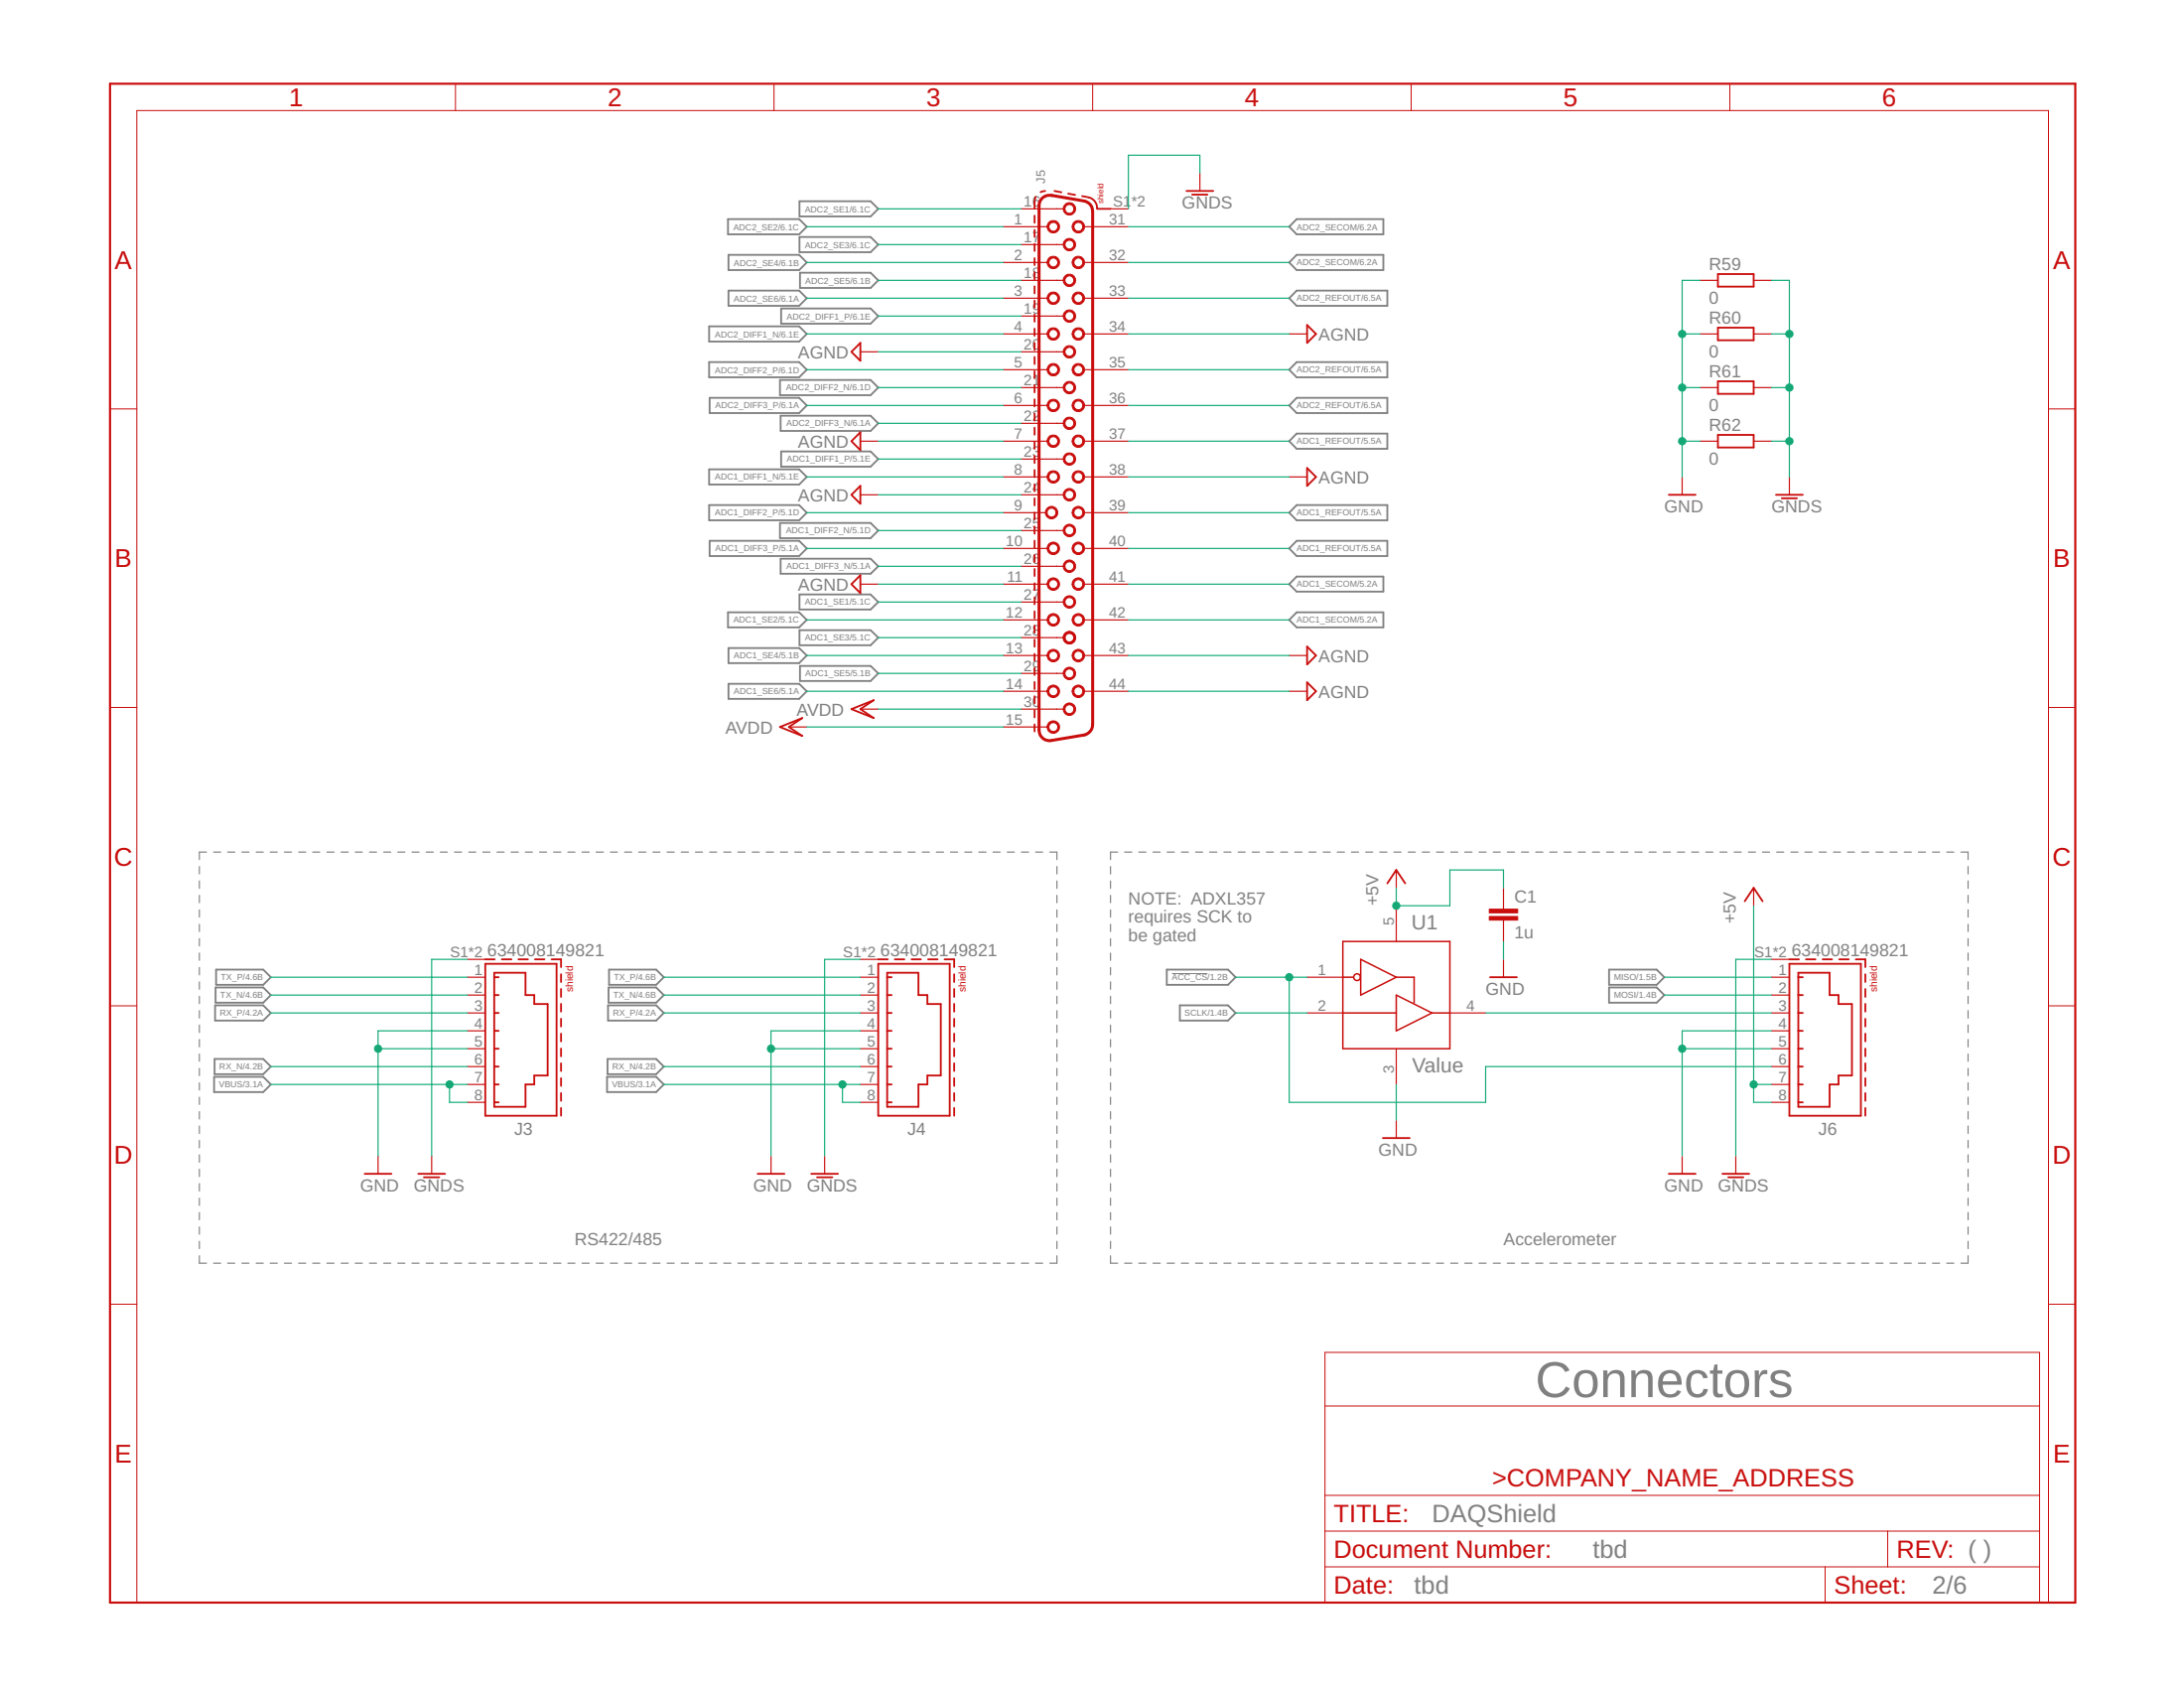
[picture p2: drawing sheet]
<svg xmlns="http://www.w3.org/2000/svg" width="279mm" height="216mm" viewBox="0 0 279 216" stroke-linecap="round" stroke-linejoin="round" font-family="sans-serif">
<g fill="none" stroke="#808080" stroke-width=".15">
<path d="M25.5 110.8v1M25.5 112.7v.9M25.5 114.5v1M25.5 116.4v.9M25.5 118.2v.9M26.4 109h-.9v.9M27.3 109h.9M29.1 109h.9M30.9 109h1M32.8 109h.9M34.6 109h.9M36.4 109h.9"/>
<path d="M38.2 109h.9M40 109h.9M41.8 109h.9M43.6 109h1M45.4 109h1M47.3 109h.9M49.1 109h.9M50.9 109h.9M52.7 109h.9M54.5 109h.9M56.3 109h.9M58.1 109h1"/>
<path d="M60 109h.9M61.8 109h.9M63.6 109h.9M65.4 109h.9M67.2 109h.9M69 109h.9M70.8 109h1M72.6 109h1M74.5 109h.9M76.3 109h.9M78.1 109h.9M79.9 109h.9"/>
<path d="M81.7 109h.9M83.5 109h.9M85.3 109h1M87.1 109h1M89 109h.9M90.8 109h.9M92.6 109h.9M94.4 109h.9M96.2 109h.9M98 109h1M99.8 109h1M101.7 109h.9"/>
<path d="M103.5 109h.9M105.3 109h.9M107.1 109h.9M108.9 109h.9M110.7 109h.9M112.5 109h1M114.3 109h1M116.2 109h.9M118 109h.9M119.8 109h.9M121.6 109h.9M123.4 109h.9"/>
<path d="M125.2 109h1M127 109h1M128.9 109h.9M130.7 109h.9M132.5 109h.9M134.3 109h.9v.9M135.2 110.8v1M135.2 112.7v.9M135.2 114.5v1M135.2 116.4v.9M135.2 118.2v.9M142.1 110.8v1"/>
<path d="M142.1 112.7v.9M142.1 114.5v1M142.1 116.4v.9M142.1 118.2v.9M143 109h-.9v.9M143.9 109h.9M145.7 109h.9M147.5 109h.9M149.3 109h.9M151.1 109h.9M153 109h.9M154.7 109h1"/>
<path d="M156.6 109h.9M158.4 109h.9M160.2 109h.9M162 109h.9M163.8 109h.9M165.6 109h1M167.4 109h1M169.3 109h.9M171.1 109h.9M172.9 109h.9M174.7 109h.9M176.5 109h.9"/>
<path d="M178.3 109h.9M180.1 109h1M181.9 109h1M183.8 109h.9M185.6 109h.9M187.4 109h.9M189.2 109h.9M191 109h.9M192.8 109h1M194.6 109h1M196.5 109h.9M198.3 109h.9"/>
<path d="M200.1 109h.9M201.9 109h.9M203.7 109h.9M205.5 109h.9M207.3 109h1M209.1 109h1M211 109h.9M212.8 109h.9M214.6 109h.9M216.4 109h.9M218.2 109h.9M220 109h.9"/>
<path d="M221.8 109h1M223.7 109h.9M225.5 109h.9M227.3 109h.9M229.1 109h.9M230.9 109h.9M232.7 109h.9M234.5 109h1M236.3 109h1M238.2 109h.9M240 109h.9M241.8 109h.9"/>
<path d="M243.6 109h.9M245.4 109h.9M247.2 109h.9M249 109h1M250.9 109h.9v.9M251.8 110.8v1M251.8 112.7v.9M251.8 114.5v1M251.8 116.4v.9M251.8 118.2v.9M25.5 120.1v.9M25.5 121.9v.9"/>
<path d="M25.5 123.7v1M25.5 125.6v.9M25.5 127.4v1M25.5 129.3v.9M25.5 131.1v1M25.5 132.9v1M25.5 134.8v.9M25.5 136.7v.9M25.5 138.5v.9M135.2 120.1v.9M135.2 121.9v.9M135.2 123.7v1"/>
<path d="M135.2 125.6v.9M135.2 127.4v1M135.2 129.3v.9M135.2 131.1v1M135.2 132.9v1M135.2 134.8v.9M135.2 136.7v.9M135.2 138.5v.9M142.1 120.1v.9M142.1 121.9v.9M142.1 123.7v1M142.1 125.6v.9"/>
<path d="M142.1 127.4v1M142.1 129.3v.9M142.1 131.1v1M142.1 132.9v1M142.1 134.8v.9M142.1 136.7v.9M142.1 138.5v.9M251.8 120.1v.9M251.8 121.9v.9M251.8 123.7v1M251.8 125.6v.9M251.8 127.4v1"/>
<path d="M251.8 129.3v.9M251.8 131.1v1M251.8 132.9v1M251.8 134.8v.9M251.8 136.7v.9M251.8 138.5v.9M25.5 140.3v1M25.5 142.2v.9M25.5 144v1M25.5 145.9v.9M25.5 147.7v1M25.5 149.5v1"/>
<path d="M25.5 151.4v.9M25.5 153.2v1M25.5 155.1v.9M25.5 156.9v1M25.5 158.8v.9M135.2 140.3v1M135.2 142.2v.9M135.2 144v1M135.2 145.9v.9M135.2 147.7v1M135.2 149.5v1M135.2 151.4v.9"/>
<path d="M135.2 153.2v1M135.2 155.1v.9M135.2 156.9v1M135.2 158.8v.9M142.1 140.3v1M142.1 142.2v.9M142.1 144v1M142.1 145.9v.9M142.1 147.7v1M142.1 149.5v1M142.1 151.4v.9M142.1 153.2v1"/>
<path d="M142.1 155.1v.9M142.1 156.9v1M142.1 158.8v.9M251.8 140.3v1M251.8 142.2v.9M251.8 144v1M251.8 145.9v.9M251.8 147.7v1M251.8 149.5v1M251.8 151.4v.9M251.8 153.2v1M251.8 155.1v.9"/>
<path d="M251.8 156.9v1M251.8 158.8v.9M25.5 160.6v1h.9M27.3 161.6h.9M29.1 161.6h.9M30.9 161.6h1M32.8 161.6h.9M34.6 161.6h.9M36.4 161.6h.9M38.2 161.6h.9M40 161.6h.9M41.8 161.6h.9"/>
<path d="M43.6 161.6h1M45.4 161.6h1M47.3 161.6h.9M49.1 161.6h.9M50.9 161.6h.9M52.7 161.6h.9M54.5 161.6h.9M56.3 161.6h.9M58.1 161.6h1M60 161.6h.9M61.8 161.6h.9M63.6 161.6h.9"/>
<path d="M65.4 161.6h.9M67.2 161.6h.9M69 161.6h.9M70.8 161.6h1M72.6 161.6h1M74.5 161.6h.9M76.3 161.6h.9M78.1 161.6h.9M79.9 161.6h.9M81.7 161.6h.9M83.5 161.6h.9M85.3 161.6h1"/>
<path d="M87.1 161.6h1M89 161.6h.9M90.8 161.6h.9M92.6 161.6h.9M94.4 161.6h.9M96.2 161.6h.9M98 161.6h1M99.8 161.6h1M101.7 161.6h.9M103.5 161.6h.9M105.3 161.6h.9M107.1 161.6h.9"/>
<path d="M108.9 161.6h.9M110.7 161.6h.9M112.5 161.6h1M114.3 161.6h1M116.2 161.6h.9M118 161.6h.9M119.8 161.6h.9M121.6 161.6h.9M123.4 161.6h.9M125.2 161.6h1M127 161.6h1M128.9 161.6h.9"/>
<path d="M130.7 161.6h.9M132.5 161.6h.9M135.2 160.6v1h-.9M142.1 160.6v1h.9M143.9 161.6h.9M145.7 161.6h.9M147.5 161.6h.9M149.3 161.6h.9M151.1 161.6h.9M153 161.6h.9M154.7 161.6h1M156.6 161.6h.9"/>
<path d="M158.4 161.6h.9M160.2 161.6h.9M162 161.6h.9M163.8 161.6h.9M165.6 161.6h1M167.4 161.6h1M169.3 161.6h.9M171.1 161.6h.9M172.9 161.6h.9M174.7 161.6h.9M176.5 161.6h.9M178.3 161.6h.9"/>
<path d="M180.1 161.6h1M181.9 161.6h1M183.8 161.6h.9M185.6 161.6h.9M187.4 161.6h.9M189.2 161.6h.9M191 161.6h.9M192.8 161.6h1M194.6 161.6h1M196.5 161.6h.9M198.3 161.6h.9M200.1 161.6h.9"/>
<path d="M201.9 161.6h.9M203.7 161.6h.9M205.5 161.6h.9M207.3 161.6h1M209.1 161.6h1M211 161.6h.9M212.8 161.6h.9M214.6 161.6h.9M216.4 161.6h.9M218.2 161.6h.9M220 161.6h.9M221.8 161.6h1"/>
<path d="M223.7 161.6h.9M225.5 161.6h.9M227.3 161.6h.9M229.1 161.6h.9M230.9 161.6h.9M232.7 161.6h.9M234.5 161.6h1M236.3 161.6h1M238.2 161.6h.9M240 161.6h.9M241.8 161.6h.9M243.6 161.6h.9"/>
<path d="M245.4 161.6h.9M247.2 161.6h.9M249 161.6h1M251.8 160.6v1h-.9"/>
</g>
<g fill="none" stroke="#808080" stroke-width=".23">
<path d="M93.1 28h9.1l1 1-1 1h-9.1zM93.2 32.6h9l1 1-1 .9h-9zM93.2 37.2h9l1 .9-1 1h-9zM99.9 39.5h11.5l1 .9-1 1h-11.5zM102.3 25.7h9.1l1 1-1 1h-9.1zM102.3 30.3h9.1l1 1-1 1h-9.1zM102.3 34.9h9.1l1 1-1 .9h-9.1zM165.9 28h11.1v2h-11.1l-1-1zM165.9 32.6h11.1v1.9h-11.1l-1-.9zM165.9 37.2h11.6v1.9h-11.6l-1-1zM90.7 46.3h11.5l1 1-1 1h-11.5zM90.7 41.7h11.5l1 1-1 1h-11.5z"/>
<path d="M90.8 50.9h11.4l1 1-1 .9h-11.4zM99.8 48.6h11.6l1 1-1 .9h-11.6zM99.9 53.2h11.5l1 .9-1 1h-11.5zM99.9 57.7h11.5l1 1-1 1h-11.5zM165.9 46.3h11.6v2h-11.6l-1-1zM165.9 50.9h11.6v1.9h-11.6l-1-.9zM165.9 55.5h11.6v1.9h-11.6l-1-1zM90.7 60h11.5l1 1-1 1h-11.5zM90.7 64.6h11.5l1 1-1 .9h-11.5zM90.8 69.2h11.4l1 .9-1 1h-11.4zM93.1 78.3h9.1l1 1-1 .9h-9.1zM99.8 66.9h11.6l1 1-1 .9h-11.6z"/>
<path d="M99.9 71.5h11.5l1 .9-1 1h-11.5zM102.3 76h9.1l1 1-1 1h-9.1zM165.9 78.3h11.1v1.9h-11.1l-1-.9zM165.9 73.7h11.1v2h-11.1l-1-1zM165.9 69.2h11.6v1.9h-11.6l-1-1zM165.9 64.6h11.6v1.9h-11.6l-1-.9zM93.2 87.5h9l1 .9-1 1h-9zM93.2 82.9h9l1 .9-1 1h-9zM102.3 80.6h9.1l1 1-1 .9h-9.1zM102.3 85.2h9.1l1 .9-1 1h-9.1zM27.4 137.7h6.3l.9 1-.9 1h-6.3zM27.5 135.4h6.2l.9 1-.9 1h-6.2z"/>
<path d="M27.5 128.6h6.2l.9 1-.9 .9h-6.2zM27.6 126.3h6.1l.9 1-.9 .9h-6.1zM27.6 124h6.1l.9 1-.9 1h-6.1zM77.7 137.7h6.2l1 1-1 1h-6.2zM77.7 135.4h6.2l1 1-1 1h-6.2zM77.8 128.6h6.1l1 1-1 .9h-6.1zM77.9 126.3h6l1 1-1 .9h-6zM77.9 124h6l1 1-1 1h-6zM149.3 124h7.8l1 1-1 1h-7.8zM150.9 128.6h6.2l1 1-1 .9h-6.2zM205.8 124h6.1l1 1-1 1h-6.1zM205.8 126.3h6.1l1 1-1 .9h-6.1z"/>
</g>
<path d="M149.9 124.5h4.6" fill="none" stroke="#808080" stroke-width=".13"/>
<g fill="none" stroke="#c90d0c" stroke-width=".23">
<path d="M132.4 27.6v.9M132.4 29.4v.9M132.4 31.2v.9M132.4 33v.9M132.4 34.8v.9M132.4 36.6v.9M132.4 38.4v.9M132.5 25.2l-.1 .6v.9M133.7 24.4l-.6 .2M134.9 24.4l.9 .2M136.7 24.8l.8 .1M138.4 25.1a1.68 1.68 0 0 1 2 1.5v.1"/>
<path d="M140.4 26.7h1.7M151.8 24.4h3.4M152.5 24.9h2M219.8 35.1h4.5v1.6h-4.5zM110.1 43.9v2.2l-1.2-1.1zM110.1 55.3v2.3l-1.2-1.2zM132.4 40.2v.9M132.4 42v.9M132.4 43.9v.9M132.4 45.7v.9M132.4 47.5v.9M132.4 49.3v.9"/>
<path d="M132.4 51.1v.9M132.4 52.9v.9M132.4 54.7v.9M132.4 56.5v.9M132.4 58.3v.9M167.2 41.6l1.2 1.1-1.2 1.2zM167.2 59.9l1.2 1.1-1.2 1.1zM219.8 41.9h4.5v1.6h-4.5zM219.8 48.8h4.5v1.6h-4.5zM219.8 55.6h4.5v1.6h-4.5zM110.1 62.1v2.3l-1.2-1.1zM110.1 73.6v2.3l-1.2-1.2z"/>
<path d="M132.4 60.1v.9M132.4 61.9v.9M132.4 63.7v.9M132.4 65.6v.8M132.4 67.4v.9M132.4 69.2v.9M132.4 71v.9M132.4 72.8v.9M132.4 74.6v.9M132.4 76.4v.9M132.4 78.2v.9M213.5 63.3h3.4"/>
<path d="M227.2 63.3h3.4M227.9 63.7h2M99.8 93l2.8-1.2-1.7 1.2 1.7 1.1zM108.9 90.7l2.9-1.1-1.7 1.1 1.7 1.1zM132.4 80v.9M132.4 81.8v.9M132.4 83.6v.9M132.4 85.4v.9M132.4 87.2v.9M132.4 89v1M132.4 90.8v1M132.4 92.6v1"/>
<path d="M167.2 82.7l1.2 1.1-1.2 1.2zM167.2 87.3l1.2 1.1-1.2 1.2zM177.5 113l1.1-1.7 1.2 1.7M223.2 115.3l1.1-1.7 1.2 1.7M62.1 122.7h1.2M62.1 123.3h9.1v19.4h-9.1zM63.2 124.4h4v2.9h1.1v1.1h1.8v9.2h-1.8v1.1h-1.1v2.9h-4zM63.2 138.7h.6M63.2 127.3h.6M63.2 136.4h.6M63.2 134.1h.6M63.2 131.8h.6"/>
<path d="M63.2 129.6h.6M63.2 125h.6M64.2 122.7h1.2M66.3 122.7h1.2M68.4 122.7h1.3M70.6 122.7h1.2v1M71.8 124.6v1M71.8 126.5v1M71.8 128.4v1M71.8 130.3v1M71.8 132.2v1M71.8 134.1v1"/>
<path d="M71.8 136v1M71.8 137.9v1M71.8 139.8v1M112.4 122.7h1.2M112.4 123.3h9.1v19.4h-9.1zM113.5 124.4h4v2.9h1.1v1.1h1.8v9.2h-1.8v1.1h-1.1v2.9h-4zM113.5 138.7h.6M113.5 127.3h.6M113.5 136.4h.6M113.5 134.1h.6M113.5 131.8h.6M113.5 129.6h.6"/>
<path d="M113.5 125h.6M114.5 122.7h1.2M116.6 122.7h1.2M118.7 122.7h1.3M120.8 122.7h1.3v1M122.1 124.6v1M122.1 126.5v1M122.1 128.4v1M122.1 130.3v1M122.1 132.2v1M122.1 134.1v1M122.1 136v1"/>
<path d="M122.1 137.9v1M122.1 139.8v1M190.6 125h3.5M228.9 122.7h1.2M228.9 123.3h9.2v19.4h-9.2zM230.1 124.4h4v2.9h1.1v1.1h1.7v9.2h-1.7v1.1h-1.1v2.9h-4zM230.1 138.7h.5M230.1 127.3h.5M230.1 136.4h.5M230.1 134.1h.5M230.1 131.8h.5M230.1 129.6h.5"/>
<path d="M230.1 125h.5M231 122.7h1.3M233.2 122.7h1.2M235.3 122.7h1.2M237.4 122.7h1.2v1M238.6 124.6v1M238.6 126.5v1M238.6 128.4v1M238.6 130.3v1M238.6 132.2v1M238.6 134.1v1M238.6 136v1"/>
<path d="M238.6 137.9v1M238.6 139.8v1M46.7 150.1h3.4M53.5 150.1h3.4M54.2 150.6h2M63.2 141h.6M71.8 141.7v1M96.9 150.1h3.5M103.8 150.1h3.4M104.5 150.6h2M113.5 141h.6M122.1 141.7v1"/>
<path d="M176.9 145.6h3.4M213.5 150.1h3.4M220.3 150.1h3.5M221.1 150.6h1.9M230.1 141h.5M238.6 141.7v1"/>
</g>
<g fill="none" stroke="#c90d0c" stroke-width=".15">
<path d="M128.4 29h5.6M128.4 33.6h5.6M128.4 38.1h5.6M130.6 26.7h5.5M130.6 31.3h5.5M130.6 35.9h5.5M138.7 29h5.7M138.7 33.6h5.7M138.7 38.1h5.7M142.1 26.7h2.3M153.5 22.1v2.3M217.5 35.9h2.3"/>
<path d="M224.3 35.9h2.3M110.1 56.4h2.3M110.1 45h2.3M128.4 42.7h5.6M128.4 47.3h5.6M128.4 51.9h5.6M128.4 56.4h5.6M130.6 40.4h5.5M130.6 45h5.5M130.6 49.6h5.5M130.6 54.1h5.5M130.6 58.7h5.5"/>
<path d="M138.7 42.7h5.7M138.7 47.3h5.7M138.7 51.9h5.7M138.7 56.4h5.7M164.9 42.7h2.3M217.5 42.7h2.3M217.5 56.4h2.3M217.5 49.6h2.3M224.3 42.7h2.3M224.3 56.4h2.3M224.3 49.6h2.3M110.1 74.7h2.3"/>
<path d="M110.1 63.3h2.3M128.4 61h5.6M128.4 65.6h5.5M128.4 70.1h5.6M128.4 74.7h5.6M128.4 79.3h5.6M130.6 63.3h5.5M130.6 67.9h5.5M130.6 72.4h5.5M130.6 77h5.5M138.7 61h5.7M138.7 65.6h5.7"/>
<path d="M138.7 70.1h5.7M138.7 74.7h5.7M138.7 79.3h5.7M164.9 61h2.3M215.2 61v2.3M228.9 61v2.3M100.9 93h2.3M110.1 90.7h2.3M128.4 83.8h5.6M128.4 88.4h5.6M128.4 93h5.6M130.6 81.6h5.5"/>
<path d="M130.6 86.1h5.5M130.6 90.7h5.5M138.7 83.8h5.7M138.7 88.4h5.7M164.9 83.8h2.3M164.9 88.4h2.3M178.6 111.3v2.3M178.6 115.8v4.6M192.3 113.6v2.7M192.3 117.7v2.7M224.3 113.6v2.2M59.8 125h2.3"/>
<path d="M59.8 127.3h2.3M59.8 129.6h2.3M59.8 131.8h2.3M59.8 134.1h2.3M59.8 136.4h2.3M59.8 138.7h2.3M59.8 122.7h2.3M110.1 125h2.3M110.1 127.3h2.3M110.1 129.6h2.3M110.1 131.8h2.3M110.1 134.1h2.3"/>
<path d="M110.1 136.4h2.3M110.1 138.7h2.3M110.1 122.7h2.3M167.2 125h4.6M167.2 129.6h4.6M178.6 134.1v4.6M185.5 129.6h4.6M192.3 122.7v2.3M226.6 125h2.3M226.6 127.3h2.3M226.6 129.6h2.3M226.6 131.8h2.3"/>
<path d="M226.6 134.1h2.3M226.6 136.4h2.3M226.6 138.7h2.3M226.6 122.7h2.3M48.4 147.8v2.3M55.2 147.8v2.3M59.8 141h2.3M98.6 147.8v2.3M105.5 147.8v2.3M110.1 141h2.3M178.6 143.3v2.3M215.2 147.8v2.3"/>
<path d="M222.1 147.8v2.3M226.6 141h2.3"/>
</g>
<path d="M14.1 10.7h251.4v194.3h-251.4z" fill="none" stroke="#c90d0c" stroke-width=".28"/>
<g fill="none" stroke="#c90d0c" stroke-width=".13">
<path d="M58.3 10.7v3.4M99 10.7v3.4M139.8 10.7v3.4M180.5 10.7v3.4M221.3 10.7v3.4M14.1 52.3h3.4M262.1 52.3h3.4M14.1 90.5h3.4M262.1 90.5h3.4M14.1 128.7h3.4M262.1 128.7h3.4M14.1 166.8h3.4"/>
<path d="M169.5 173h91.4v32h-91.4zM169.5 179.8h91.4M262.1 166.8h3.4M169.5 195.8h91.4M169.5 191.3h91.4M241.5 195.8v4.6M17.5 205v-190.9h244.6v190.9M169.5 200.4h91.4M233.5 200.4v4.6"/>
</g>
<path d="M133.2 25.5a1.39 1.39 0 0 1 1.4-.5l4.1 .7a1.34 1.34 0 0 1 1.1 1.3v65.7a1.39 1.39 0 0 1-1.1 1.3l-4.1 .7a1.34 1.34 0 0 1-1.7-1.3v-67.1l.2-.6z" fill="none" stroke="#c90d0c" stroke-width=".38"/>
<g fill="#c90d0c" stroke="#c90d0c" stroke-width=".13">
<path d="M134.1 28.5a.81 .81 0 0 1 1.3 .1 .81 .81 0 0 1-.4 1.2 .81 .81 0 0 1-1.1-.8h.3a.57 .57 0 0 1 .8-.6 .57 .57 0 0 1 .2 1 .57 .57 0 0 1-1-.2v-.2h-.3z" fill-rule="evenodd"/>
<path d="M134.1 33.1a.81 .81 0 0 1 1.3 0 .81 .81 0 0 1-.4 1.3 .81 .81 0 0 1-1.1-.8h.3a.57 .57 0 0 1 .8-.6 .57 .57 0 0 1 .2 .9 .57 .57 0 0 1-1-.1v-.2h-.3z" fill-rule="evenodd"/>
<path d="M134.1 37.6a.81 .81 0 0 1 1.3 .1 .81 .81 0 0 1-.4 1.2 .81 .81 0 0 1-1.1-.8h.3a.57 .57 0 0 1 .8-.5 .57 .57 0 0 1 .2 .9 .57 .57 0 0 1-1-.2v-.2h-.3z" fill-rule="evenodd"/>
<path d="M134.1 60.5a.81 .81 0 0 1 1.3 0 .81 .81 0 0 1-.4 1.3 .81 .81 0 0 1-1.1-.8h.3a.57 .57 0 0 1 .8-.6 .57 .57 0 0 1 .2 1 .57 .57 0 0 1-1-.2v-.2h-.3z" fill-rule="evenodd"/>
<path d="M136.2 26.2a.8 .8 0 0 1 1.3 .1 .8 .8 0 0 1-.5 1.2 .8 .8 0 0 1-1-.8h.2a.57 .57 0 0 1 .8-.6 .57 .57 0 0 1 .2 1 .57 .57 0 0 1-.9-.2l-.1-.2h-.2z" fill-rule="evenodd"/>
<path d="M136.2 30.8a.8 .8 0 0 1 1.3 .1 .8 .8 0 0 1-.5 1.2 .8 .8 0 0 1-1-.8h.2a.57 .57 0 0 1 .8-.6 .57 .57 0 0 1 .2 1 .57 .57 0 0 1-.9-.2l-.1-.2h-.2z" fill-rule="evenodd"/>
<path d="M136.2 35.3a.8 .8 0 0 1 1.3 .1 .8 .8 0 0 1-.5 1.2 .8 .8 0 0 1-1-.7h.2a.57 .57 0 0 1 .8-.6 .57 .57 0 0 1 .2 .9 .57 .57 0 0 1-.9-.2l-.1-.1h-.2z" fill-rule="evenodd"/>
<path d="M136.2 39.9a.8 .8 0 0 1 1.3 .1 .8 .8 0 0 1-.5 1.2 .8 .8 0 0 1-1-.8h.2a.57 .57 0 0 1 .8-.5 .57 .57 0 0 1 .2 .9 .57 .57 0 0 1-.9-.2l-.1-.2h-.2z" fill-rule="evenodd"/>
<path d="M134.1 55.9a.81 .81 0 0 1 1.3 .1 .81 .81 0 0 1-.4 1.2 .81 .81 0 0 1-1.1-.8h.3a.57 .57 0 0 1 .8-.5 .57 .57 0 0 1 .2 .9 .57 .57 0 0 1-1-.2v-.2h-.3z" fill-rule="evenodd"/>
<path d="M134.1 51.4a.81 .81 0 0 1 1.3 0 .81 .81 0 0 1-.4 1.2 .81 .81 0 0 1-1.1-.7h.3a.57 .57 0 0 1 .8-.6 .57 .57 0 0 1 .2 .9 .57 .57 0 0 1-1-.2v-.1h-.3z" fill-rule="evenodd"/>
<path d="M134.1 46.8a.81 .81 0 0 1 1.3 .1 .81 .81 0 0 1-.4 1.2 .81 .81 0 0 1-1.1-.8h.3a.57 .57 0 0 1 .8-.6 .57 .57 0 0 1 .2 1 .57 .57 0 0 1-1-.2v-.2h-.3z" fill-rule="evenodd"/>
<path d="M134.1 42.2a.81 .81 0 0 1 1.3 .1 .81 .81 0 0 1-.4 1.2 .81 .81 0 0 1-1.1-.8h.3a.57 .57 0 0 1 .8-.5 .57 .57 0 0 1 .2 .9 .57 .57 0 0 1-1-.2v-.2h-.3z" fill-rule="evenodd"/>
<path d="M136.2 44.5a.8 .8 0 0 1 1.3 .1 .8 .8 0 0 1-.5 1.2 .8 .8 0 0 1-1-.8h.2a.57 .57 0 0 1 .8-.6 .57 .57 0 0 1 .2 1 .57 .57 0 0 1-.9-.2l-.1-.2h-.2z" fill-rule="evenodd"/>
<path d="M136.2 49.1a.8 .8 0 0 1 1.3 0 .8 .8 0 0 1-.5 1.2 .8 .8 0 0 1-1-.7h.2a.57 .57 0 0 1 .8-.6 .57 .57 0 0 1 .2 .9 .57 .57 0 0 1-.9-.1l-.1-.2h-.2z" fill-rule="evenodd"/>
<path d="M136.2 53.6a.8 .8 0 0 1 1.3 .1 .8 .8 0 0 1-.5 1.2 .8 .8 0 0 1-1-.8h.2a.57 .57 0 0 1 .8-.5 .57 .57 0 0 1 .2 .9 .57 .57 0 0 1-.9-.2l-.1-.2h-.2z" fill-rule="evenodd"/>
<path d="M136.2 58.2a.8 .8 0 0 1 1.3 .1 .8 .8 0 0 1-.4 1.2 .8 .8 0 0 1-1.1-.8h.2a.57 .57 0 0 1 .8-.5 .57 .57 0 0 1 .2 .9 .57 .57 0 0 1-.9-.2l-.1-.2h-.2z" fill-rule="evenodd"/>
<path d="M136.2 62.8a.8 .8 0 0 1 1.3 0 .8 .8 0 0 1-.4 1.2 .8 .8 0 0 1-1.1-.7h.2a.58 .58 0 0 1 .8-.6 .58 .58 0 0 1 .2 1 .58 .58 0 0 1-.9-.2l-.1-.2h-.2z" fill-rule="evenodd"/>
<path d="M137.3 60.5a.8 .8 0 0 1 1.3 0 .8 .8 0 0 1-.4 1.2 .8 .8 0 0 1-1-.7h.2a.57 .57 0 0 1 .7-.6 .57 .57 0 0 1 .3 1 .57 .57 0 0 1-1-.2v-.2h-.2z" fill-rule="evenodd"/>
<path d="M137.3 55.9a.8 .8 0 0 1 1.3 .1 .8 .8 0 0 1-.4 1.2 .8 .8 0 0 1-1-.8h.2a.57 .57 0 0 1 .7-.5 .57 .57 0 0 1 .3 .9 .57 .57 0 0 1-1-.2v-.2h-.2z" fill-rule="evenodd"/>
<path d="M137.3 51.4a.8 .8 0 0 1 1.3 0 .8 .8 0 0 1-.4 1.2 .8 .8 0 0 1-1-.7h.2a.57 .57 0 0 1 .7-.6 .57 .57 0 0 1 .3 .9 .57 .57 0 0 1-1-.2v-.1h-.2z" fill-rule="evenodd"/>
<path d="M137.3 46.8a.8 .8 0 0 1 1.3 0 .8 .8 0 0 1-.4 1.2 .8 .8 0 0 1-1-.7h.2a.57 .57 0 0 1 .7-.6 .57 .57 0 0 1 .3 1 .57 .57 0 0 1-1-.2v-.2h-.2z" fill-rule="evenodd"/>
<path d="M137.3 28.5a.8 .8 0 0 1 1.3 0 .8 .8 0 0 1-.4 1.2 .8 .8 0 0 1-1-.7h.2a.57 .57 0 0 1 .7-.6 .57 .57 0 0 1 .3 1 .57 .57 0 0 1-1-.2v-.2h-.2z" fill-rule="evenodd"/>
<path d="M137.3 33.1a.8 .8 0 0 1 1.3 0 .8 .8 0 0 1-.4 1.2 .8 .8 0 0 1-1-.7h.2a.57 .57 0 0 1 .7-.6 .57 .57 0 0 1 .3 .9 .57 .57 0 0 1-1-.1v-.2h-.2z" fill-rule="evenodd"/>
<path d="M137.3 42.2a.8 .8 0 0 1 1.3 0 .8 .8 0 0 1-.4 1.3 .8 .8 0 0 1-1-.8h.2a.57 .57 0 0 1 .7-.5 .57 .57 0 0 1 .3 .9 .57 .57 0 0 1-1-.2v-.2h-.2z" fill-rule="evenodd"/>
<path d="M134.1 92.5a.81 .81 0 0 1 1.3 .1 .81 .81 0 0 1-.4 1.2 .81 .81 0 0 1-1.1-.8h.3a.58 .58 0 0 1 .8-.6 .58 .58 0 0 1 .2 1 .58 .58 0 0 1-1-.2v-.2h-.3z" fill-rule="evenodd"/>
<path d="M137.3 37.6a.8 .8 0 0 1 1.3 .1 .8 .8 0 0 1-.4 1.2 .8 .8 0 0 1-1-.8h.2a.57 .57 0 0 1 .7-.5 .57 .57 0 0 1 .3 .9 .57 .57 0 0 1-1-.2v-.2h-.2z" fill-rule="evenodd"/>
<path d="M134.1 78.8a.81 .81 0 0 1 1.3 0 .81 .81 0 0 1-.4 1.3 .81 .81 0 0 1-1.1-.8h.3a.58 .58 0 0 1 .8-.6 .58 .58 0 0 1 .2 1 .58 .58 0 0 1-1-.2v-.2h-.3z" fill-rule="evenodd"/>
<path d="M134.1 74.2a.81 .81 0 0 1 1.3 .1 .81 .81 0 0 1-.4 1.2 .81 .81 0 0 1-1.1-.8h.3a.58 .58 0 0 1 .8-.5 .58 .58 0 0 1 .2 .9 .58 .58 0 0 1-1-.2v-.2h-.3z" fill-rule="evenodd"/>
<path d="M134.1 69.6a.81 .81 0 0 1 1.3 .1 .81 .81 0 0 1-.4 1.2 .81 .81 0 0 1-1.1-.8h.3a.58 .58 0 0 1 .8-.5 .58 .58 0 0 1 .2 .9 .58 .58 0 0 1-1-.2v-.2h-.3z" fill-rule="evenodd"/>
<path d="M136.2 67.3a.8 .8 0 0 1 1.3 .1 .8 .8 0 0 1-.4 1.2 .8 .8 0 0 1-1.1-.7h.2a.58 .58 0 0 1 .8-.6 .58 .58 0 0 1 .2 .9 .58 .58 0 0 1-.9-.1l-.1-.2h-.2z" fill-rule="evenodd"/>
<path d="M136.2 71.9a.8 .8 0 0 1 1.3 .1 .8 .8 0 0 1-.4 1.2 .8 .8 0 0 1-1.1-.8h.2a.58 .58 0 0 1 .8-.5 .58 .58 0 0 1 .2 .9 .58 .58 0 0 1-.9-.2l-.1-.2h-.2z" fill-rule="evenodd"/>
<path d="M136.2 76.5a.8 .8 0 0 1 1.3 .1 .8 .8 0 0 1-.5 1.2 .8 .8 0 0 1-1-.8h.2a.58 .58 0 0 1 .8-.6 .58 .58 0 0 1 .2 1 .58 .58 0 0 1-.9-.2l-.1-.2h-.2z" fill-rule="evenodd"/>
<path d="M136.2 81a.8 .8 0 0 1 1.3 .1 .8 .8 0 0 1-.5 1.2 .8 .8 0 0 1-1-.7h.2a.58 .58 0 0 1 .8-.6 .58 .58 0 0 1 .2 1 .58 .58 0 0 1-.9-.2l-.1-.2h-.2z" fill-rule="evenodd"/>
<path d="M137.3 78.8a.8 .8 0 0 1 1.3 0 .8 .8 0 0 1-.4 1.2 .8 .8 0 0 1-1-.7h.2a.58 .58 0 0 1 .8-.6 .58 .58 0 0 1 .2 1 .58 .58 0 0 1-1-.2v-.2h-.2z" fill-rule="evenodd"/>
<path d="M137.3 74.2a.8 .8 0 0 1 1.3 0 .8 .8 0 0 1-.4 1.2 .8 .8 0 0 1-1-.7h.2a.58 .58 0 0 1 .8-.5 .58 .58 0 0 1 .2 .9 .58 .58 0 0 1-1-.2v-.2h-.2z" fill-rule="evenodd"/>
<path d="M137.3 69.6a.8 .8 0 0 1 1.3 0 .8 .8 0 0 1-.4 1.3 .8 .8 0 0 1-1-.8h.2a.58 .58 0 0 1 .8-.5 .58 .58 0 0 1 .2 .9 .58 .58 0 0 1-1-.2v-.2h-.2z" fill-rule="evenodd"/>
<path d="M133.9 65a.8 .8 0 0 1 1.3 .1 .8 .8 0 0 1-.4 1.2 .8 .8 0 0 1-1.1-.7h.2a.58 .58 0 0 1 .8-.6 .58 .58 0 0 1 .2 .9 .58 .58 0 0 1-.9-.1l-.1-.2h-.2z" fill-rule="evenodd"/>
<path d="M134.1 87.9a.81 .81 0 0 1 1.3 .1 .81 .81 0 0 1-.4 1.2 .81 .81 0 0 1-1.1-.8h.3a.58 .58 0 0 1 .8-.5 .58 .58 0 0 1 .2 .9 .58 .58 0 0 1-1-.2v-.2h-.3z" fill-rule="evenodd"/>
<path d="M134.1 83.3a.81 .81 0 0 1 1.3 .1 .81 .81 0 0 1-.4 1.2 .81 .81 0 0 1-1.1-.8h.3a.58 .58 0 0 1 .8-.5 .58 .58 0 0 1 .2 .9 .58 .58 0 0 1-1-.1v-.3h-.3z" fill-rule="evenodd"/>
<path d="M136.2 81a.8 .8 0 0 1 1.3 .1 .8 .8 0 0 1-.5 1.2 .8 .8 0 0 1-1-.7h.2a.58 .58 0 0 1 .8-.6 .58 .58 0 0 1 .2 1 .58 .58 0 0 1-.9-.2l-.1-.2h-.2z" fill-rule="evenodd"/>
<path d="M136.2 85.6a.8 .8 0 0 1 1.3 .1 .8 .8 0 0 1-.5 1.2 .8 .8 0 0 1-1-.8h.2a.58 .58 0 0 1 .8-.5 .58 .58 0 0 1 .2 .9 .58 .58 0 0 1-.9-.2l-.1-.2h-.2z" fill-rule="evenodd"/>
<path d="M136.2 90.2a.8 .8 0 0 1 1.3 .1 .8 .8 0 0 1-.5 1.2 .8 .8 0 0 1-1-.8h.2a.58 .58 0 0 1 .8-.5 .58 .58 0 0 1 .2 .9 .58 .58 0 0 1-.9-.2l-.1-.2h-.2z" fill-rule="evenodd"/>
<path d="M137.3 87.9a.8 .8 0 0 1 1.3 0 .8 .8 0 0 1-.4 1.3 .8 .8 0 0 1-1-.8h.2a.58 .58 0 0 1 .8-.5 .58 .58 0 0 1 .2 .9 .58 .58 0 0 1-1-.2v-.2h-.2z" fill-rule="evenodd"/>
<path d="M137.3 83.3a.8 .8 0 0 1 1.3 .1 .8 .8 0 0 1-.4 1.2 .8 .8 0 0 1-1-.8h.2a.58 .58 0 0 1 .8-.5 .58 .58 0 0 1 .2 .9 .58 .58 0 0 1-1-.1v-.3h-.2z" fill-rule="evenodd"/>
<path d="M137.3 65a.8 .8 0 0 1 1.3 .1 .8 .8 0 0 1-.4 1.2 .8 .8 0 0 1-1-.7h.2a.58 .58 0 0 1 .8-.6 .58 .58 0 0 1 .2 .9 .58 .58 0 0 1-1-.1v-.2h-.2z" fill-rule="evenodd"/>
</g>
<g fill="none" stroke="#c90d0c" stroke-width=".19">
<path d="M171.8 120.4h13.7v13.7h-13.7zM171.8 125h1.3M171.8 129.6h6.8M174.1 122.7l4.5 2.3-4.5 2.3zM178.6 127.3l4.6 2.3-4.6 2.2zM178.6 125h2.3v3.3M183.2 129.6h2.3"/>
<circle cx="173.6" cy="125" r=".44"/>
</g>
<g fill="#c90d0c" stroke="#c90d0c" stroke-width=".13">
<path d="M190.5 117.2h3.7v.5h-3.7z"/>
<path d="M190.5 116.3h3.7v.5h-3.7z"/>
</g>
<g fill="none" stroke="#0dab76" stroke-width=".15">
<path d="M103.2 38.1h25.2M103.2 33.6h25.2M103.2 29h25.2M112.4 35.9h18.2M112.4 31.3h18.2M112.4 26.7h18.2M144.4 38.1h20.5M144.4 33.6h20.5M144.4 29h20.5M153.5 22.1v-2.2h-9.1v6.8M217.5 35.9h-2.3v25.1M226.6 35.9h2.3v25.1"/>
<path d="M103.2 42.7h25.2M103.2 51.9h25.2M103.2 47.3h25.2M112.4 49.6h18.2M112.4 56.4h16M112.4 40.4h18.2M112.4 54.1h18.2M112.4 58.7h18.2M112.4 45h18.2M144.4 56.4h20.5M144.4 42.7h20.5M144.4 51.9h20.5"/>
<path d="M144.4 47.3h20.5M215.2 49.6h2.3M215.2 56.4h2.3M215.2 42.7h2.3M226.6 49.6h2.3M226.6 56.4h2.3M226.6 42.7h2.3M103.2 79.3h25.2M103.2 70.1h25.2M103.2 65.6h25.2M103.2 61h25.2M112.4 77h18.2"/>
<path d="M112.4 74.7h16M112.4 72.4h18.2M112.4 67.9h18.2M112.4 63.3h18.2M144.4 79.3h20.5M144.4 74.7h20.5M144.4 70.1h20.5M144.4 65.6h20.5M144.4 61h20.5M103.2 93h25.2M103.2 88.4h25.2M103.2 83.8h25.2"/>
<path d="M112.4 90.7h18.2M112.4 86.1h18.2M112.4 81.6h18.2M144.4 88.4h20.5M144.4 83.8h20.5M178.6 113.6v2.2h6.9v-4.5h6.8v2.3M224.3 115.8v25.2h2.3M34.6 125h25.2M34.6 127.3h25.2M34.6 129.6h25.2M34.6 136.4h25.2M34.6 138.7h25.2"/>
<path d="M48.4 134.1h11.4M57.5 138.7v2.3h2.3M59.8 131.8h-11.4v16M59.8 122.7h-4.6v25.1M84.9 125h25.2M84.9 127.3h25.2M84.9 129.6h25.2M84.9 136.4h25.2M84.9 138.7h25.2M98.6 134.1h11.5M107.8 138.7v2.3h2.3M110.1 131.8h-11.5v16"/>
<path d="M110.1 122.7h-4.6v25.1M158.1 125h9.1M158.1 129.6h9.1M164.9 125v16h25.2v-4.6h36.5M178.6 138.7v4.6M190.1 129.6h36.5M192.3 120.4v2.3M212.9 125h13.7M212.9 127.3h13.7M215.2 134.1h11.4M224.3 138.7h2.3M226.6 131.8h-11.4v16"/>
<path d="M226.6 122.7h-4.5v25.1"/>
</g>
<g fill="#0dab76" stroke="#0dab76" stroke-width=".13">
<circle cx="48.4" cy="134.1" r=".47"/>
<circle cx="98.6" cy="134.1" r=".47"/>
<circle cx="215.2" cy="56.4" r=".47"/>
<circle cx="215.2" cy="49.6" r=".47"/>
<circle cx="215.2" cy="42.7" r=".47"/>
<circle cx="215.2" cy="134.1" r=".47"/>
<circle cx="57.5" cy="138.7" r=".47"/>
<circle cx="107.8" cy="138.7" r=".47"/>
<circle cx="228.9" cy="56.4" r=".47"/>
<circle cx="228.9" cy="49.6" r=".47"/>
<circle cx="228.9" cy="42.7" r=".47"/>
<circle cx="224.3" cy="138.7" r=".47"/>
<circle cx="178.6" cy="115.8" r=".47"/>
<circle cx="164.9" cy="125" r=".47"/>
</g>
<text font-size="6.5" fill="#808080" x="196.4" y="178.7">Connectors</text>
<g font-size="3.3" fill="#c90d0c">
<text x="37" y="13.6">1</text>
<text x="77.7" y="13.6">2</text>
<text x="118.5" y="13.6">3</text>
<text x="159.3" y="13.6">4</text>
<text x="200" y="13.6">5</text>
<text x="240.8" y="13.6">6</text>
<text x="14.7" y="34.4">A</text>
<text x="262.7" y="34.4">A</text>
<text x="14.7" y="72.6">B</text>
<text x="262.7" y="72.6">B</text>
<text x="14.6" y="110.7">C</text>
<text x="262.6" y="110.7">C</text>
<text x="14.6" y="148.9">D</text>
<text x="262.6" y="148.9">D</text>
<text x="14.7" y="187.1">E</text>
<text x="262.7" y="187.1">E</text>
</g>
<g font-size="3.2" fill="#c90d0c">
<text x="190.9" y="190.1">&gt;COMPANY_NAME_ADDRESS</text>
<text x="170.6" y="194.7">TITLE:</text>
<text x="170.6" y="203.8">Date:</text>
<text x="170.6" y="199.3">Document Number:</text>
<text x="234.6" y="203.8">Sheet:</text>
<text x="242.6" y="199.3">REV: ( )</text>
</g>
<g font-size="3.2" fill="#808080">
<text x="183.2" y="194.7">DAQShield</text>
<text x="180.9" y="203.8">tbd</text>
<text x="203.8" y="199.3">tbd</text>
<text x="247.2" y="203.8">2/6</text>
</g>
<g font-size="2.6" fill="#808080">
<text x="180.6" y="118.8">U1</text>
<text x="180.7" y="137.1">Value</text>
</g>
<g font-size="2.2" fill="#808080">
<text x="151.2" y="26.7">GNDS</text>
<text x="218.6" y="34.5">R59</text>
<text x="218.6" y="38.8">0</text>
<text x="218.6" y="41.4">R60</text>
<text x="102.1" y="45.8">AGND</text>
<text x="168.7" y="43.5">AGND</text>
<text x="218.6" y="45.7">0</text>
<text x="218.6" y="52.5">0</text>
<text x="218.6" y="48.2">R61</text>
<text x="102.1" y="57.2">AGND</text>
<text x="218.6" y="59.4">0</text>
<text x="218.6" y="55.1">R62</text>
<text x="102.1" y="64.1">AGND</text>
<text x="168.7" y="61.8">AGND</text>
<text x="212.9" y="65.6">GND</text>
<text x="226.6" y="65.6">GNDS</text>
<text x="102.1" y="75.5">AGND</text>
<text x="168.7" y="84.7">AGND</text>
<text x="168.7" y="89.2">AGND</text>
<text x="92.8" y="93.9">AVDD</text>
<text x="101.9" y="91.6">AVDD</text>
<text x="144.4" y="115.6">NOTE: ADXL357</text>
<text x="144.4" y="118">requires SCK to</text>
<text x="176.3" y="115.8" transform="rotate(-90 176.3 115.8)">+5V</text>
<text x="193.7" y="115.5">C1</text>
<text x="222.1" y="118.1" transform="rotate(-90 222.1 118.1)">+5V</text>
<text x="62.4" y="122.3">634008149821</text>
<text x="112.6" y="122.3">634008149821</text>
<text x="144.4" y="120.4">be gated</text>
<text x="193.7" y="120.1">1u</text>
<text x="229.2" y="122.3">634008149821</text>
<text x="190.1" y="127.3">GND</text>
<text x="65.8" y="145.1">J3</text>
<text x="116.1" y="145.1">J4</text>
<text x="176.3" y="147.8">GND</text>
<text x="232.6" y="145.1">J6</text>
<text x="46.1" y="152.4">GND</text>
<text x="52.9" y="152.4">GNDS</text>
<text x="96.4" y="152.4">GND</text>
<text x="103.2" y="152.4">GNDS</text>
<text x="212.9" y="152.4">GND</text>
<text x="219.8" y="152.4">GNDS</text>
<text x="73.5" y="159.3">RS422/485</text>
<text x="192.3" y="159.3">Accelerometer</text>
</g>
<g font-size="1.9" fill="#808080">
<text x="129.7" y="28.7">1</text>
<text x="131" y="26.4">16</text>
<text x="141.9" y="28.7">31</text>
<text x="142.4" y="26.4">S1</text>
<text x="144.7" y="26.4">*2</text>
<text x="129.7" y="33.3">2</text>
<text x="131" y="31">17</text>
<text x="131" y="35.5">18</text>
<text x="141.9" y="33.3">32</text>
<text x="129.7" y="37.8">3</text>
<text x="131" y="40.1">19</text>
<text x="141.9" y="37.8">33</text>
<text x="129.7" y="42.4">4</text>
<text x="129.7" y="47">5</text>
<text x="131" y="44.7">20</text>
<text x="141.9" y="42.4">34</text>
<text x="141.9" y="47">35</text>
<text x="129.7" y="51.5">6</text>
<text x="131" y="49.2">21</text>
<text x="131" y="53.8">22</text>
<text x="141.9" y="51.5">36</text>
<text x="129.7" y="56.1">7</text>
<text x="131" y="58.4">23</text>
<text x="141.9" y="56.1">37</text>
<text x="129.7" y="60.7">8</text>
<text x="129.7" y="65.2">9</text>
<text x="131" y="63">24</text>
<text x="141.9" y="60.7">38</text>
<text x="141.9" y="65.2">39</text>
<text x="128.7" y="69.8">10</text>
<text x="131" y="67.5">25</text>
<text x="141.9" y="69.8">40</text>
<text x="128.8" y="74.4">11</text>
<text x="131" y="72.1">26</text>
<text x="131" y="76.7">27</text>
<text x="141.9" y="74.4">41</text>
<text x="128.7" y="79">12</text>
<text x="128.7" y="83.5">13</text>
<text x="131" y="81.2">28</text>
<text x="141.9" y="79">42</text>
<text x="141.9" y="83.5">43</text>
<text x="128.7" y="88.1">14</text>
<text x="131" y="85.8">29</text>
<text x="141.9" y="88.1">44</text>
<text x="128.7" y="92.7">15</text>
<text x="131" y="90.4">30</text>
<text x="178.3" y="118.3" transform="rotate(-90 178.3 118.3)">5</text>
<text x="57.6" y="122.4">S1*2</text>
<text x="60.7" y="124.7">1</text>
<text x="107.9" y="122.4">S1*2</text>
<text x="111" y="124.7">1</text>
<text x="168.6" y="124.7">1</text>
<text x="224.4" y="122.4">S1*2</text>
<text x="227.5" y="124.7">1</text>
<text x="60.7" y="127">2</text>
<text x="60.7" y="129.2">3</text>
<text x="60.7" y="131.5">4</text>
<text x="111" y="127">2</text>
<text x="111" y="129.2">3</text>
<text x="111" y="131.5">4</text>
<text x="168.6" y="129.2">2</text>
<text x="187.6" y="129.2">4</text>
<text x="227.5" y="127">2</text>
<text x="227.5" y="129.2">3</text>
<text x="227.5" y="131.5">4</text>
<text x="60.7" y="133.8">5</text>
<text x="60.7" y="136.1">6</text>
<text x="111" y="133.8">5</text>
<text x="111" y="136.1">6</text>
<text x="178.3" y="137.3" transform="rotate(-90 178.3 137.3)">3</text>
<text x="227.5" y="133.8">5</text>
<text x="227.5" y="136.1">6</text>
<text x="60.7" y="138.4">7</text>
<text x="60.7" y="140.7">8</text>
<text x="111" y="138.4">7</text>
<text x="111" y="140.7">8</text>
<text x="227.5" y="138.4">7</text>
<text x="227.5" y="140.7">8</text>
</g>
<text font-size="1.6" fill="#808080" x="133.7" y="23.5" transform="rotate(-90 133.7 23.5)">J5</text>
<g font-size="1.3" fill="#c90d0c">
<text x="73.3" y="126.9" transform="rotate(-90 73.3 126.9)">shield</text>
<text x="123.6" y="126.9" transform="rotate(-90 123.6 126.9)">shield</text>
<text x="240.1" y="126.9" transform="rotate(-90 240.1 126.9)">shield</text>
</g>
<g font-size="1.1" fill="#808080">
<text x="93.8" y="29.4">ADC2_SE2/6.1C</text>
<text x="103" y="27.1">ADC2_SE1/6.1C</text>
<text x="165.9" y="29.4">ADC2_SECOM/6.2A</text>
<text x="93.9" y="34">ADC2_SE4/6.1B</text>
<text x="103" y="31.7">ADC2_SE3/6.1C</text>
<text x="165.9" y="34">ADC2_SECOM/6.2A</text>
<text x="93.9" y="38.5">ADC2_SE6/6.1A</text>
<text x="100.7" y="40.8">ADC2_DIFF1_P/6.1E</text>
<text x="103" y="36.3">ADC2_SE5/6.1B</text>
<text x="165.9" y="38.5">ADC2_REFOUT/6.5A</text>
<text x="91.5" y="43.1">ADC2_DIFF1_N/6.1E</text>
<text x="91.5" y="47.7">ADC2_DIFF2_P/6.1D</text>
<text x="165.9" y="47.7">ADC2_REFOUT/6.5A</text>
<text x="91.5" y="52.3">ADC2_DIFF3_P/6.1A</text>
<text x="100.5" y="50">ADC2_DIFF2_N/6.1D</text>
<text x="165.9" y="52.3">ADC2_REFOUT/6.5A</text>
<text x="100.6" y="54.5">ADC2_DIFF3_N/6.1A</text>
<text x="100.7" y="59.1">ADC1_DIFF1_P/5.1E</text>
<text x="165.9" y="56.8">ADC1_REFOUT/5.5A</text>
<text x="91.5" y="61.4">ADC1_DIFF1_N/5.1E</text>
<text x="91.5" y="66">ADC1_DIFF2_P/5.1D</text>
<text x="165.9" y="66">ADC1_REFOUT/5.5A</text>
<text x="91.5" y="70.5">ADC1_DIFF3_P/5.1A</text>
<text x="100.5" y="68.3">ADC1_DIFF2_N/5.1D</text>
<text x="165.9" y="70.5">ADC1_REFOUT/5.5A</text>
<text x="100.6" y="72.8">ADC1_DIFF3_N/5.1A</text>
<text x="103" y="77.4">ADC1_SE1/5.1C</text>
<text x="165.9" y="75.1">ADC1_SECOM/5.2A</text>
<text x="93.8" y="79.7">ADC1_SE2/5.1C</text>
<text x="103" y="82">ADC1_SE3/5.1C</text>
<text x="165.9" y="79.7">ADC1_SECOM/5.2A</text>
<text x="93.9" y="88.8">ADC1_SE6/5.1A</text>
<text x="93.9" y="84.3">ADC1_SE4/5.1B</text>
<text x="103" y="86.5">ADC1_SE5/5.1B</text>
<text x="28.3" y="125.4">TX_P/4.6B</text>
<text x="78.5" y="125.4">TX_P/4.6B</text>
<text x="149.9" y="125.4">ACC_CS/1.2B</text>
<text x="206.5" y="125.4">MISO/1.5B</text>
<text x="28.1" y="130">RX_P/4.2A</text>
<text x="28.2" y="127.7">TX_N/4.6B</text>
<text x="78.4" y="130">RX_P/4.2A</text>
<text x="78.5" y="127.7">TX_N/4.6B</text>
<text x="151.5" y="130">SCLK/1.4B</text>
<text x="206.5" y="127.7">MOSI/1.4B</text>
<text x="28.1" y="136.8">RX_N/4.2B</text>
<text x="78.3" y="136.8">RX_N/4.2B</text>
<text x="28" y="139.1">VBUS/3.1A</text>
<text x="78.3" y="139.1">VBUS/3.1A</text>
</g>
<text font-size="1" fill="#c90d0c" x="141.1" y="26" transform="rotate(-90 141.1 26)">shield</text>
</svg>
